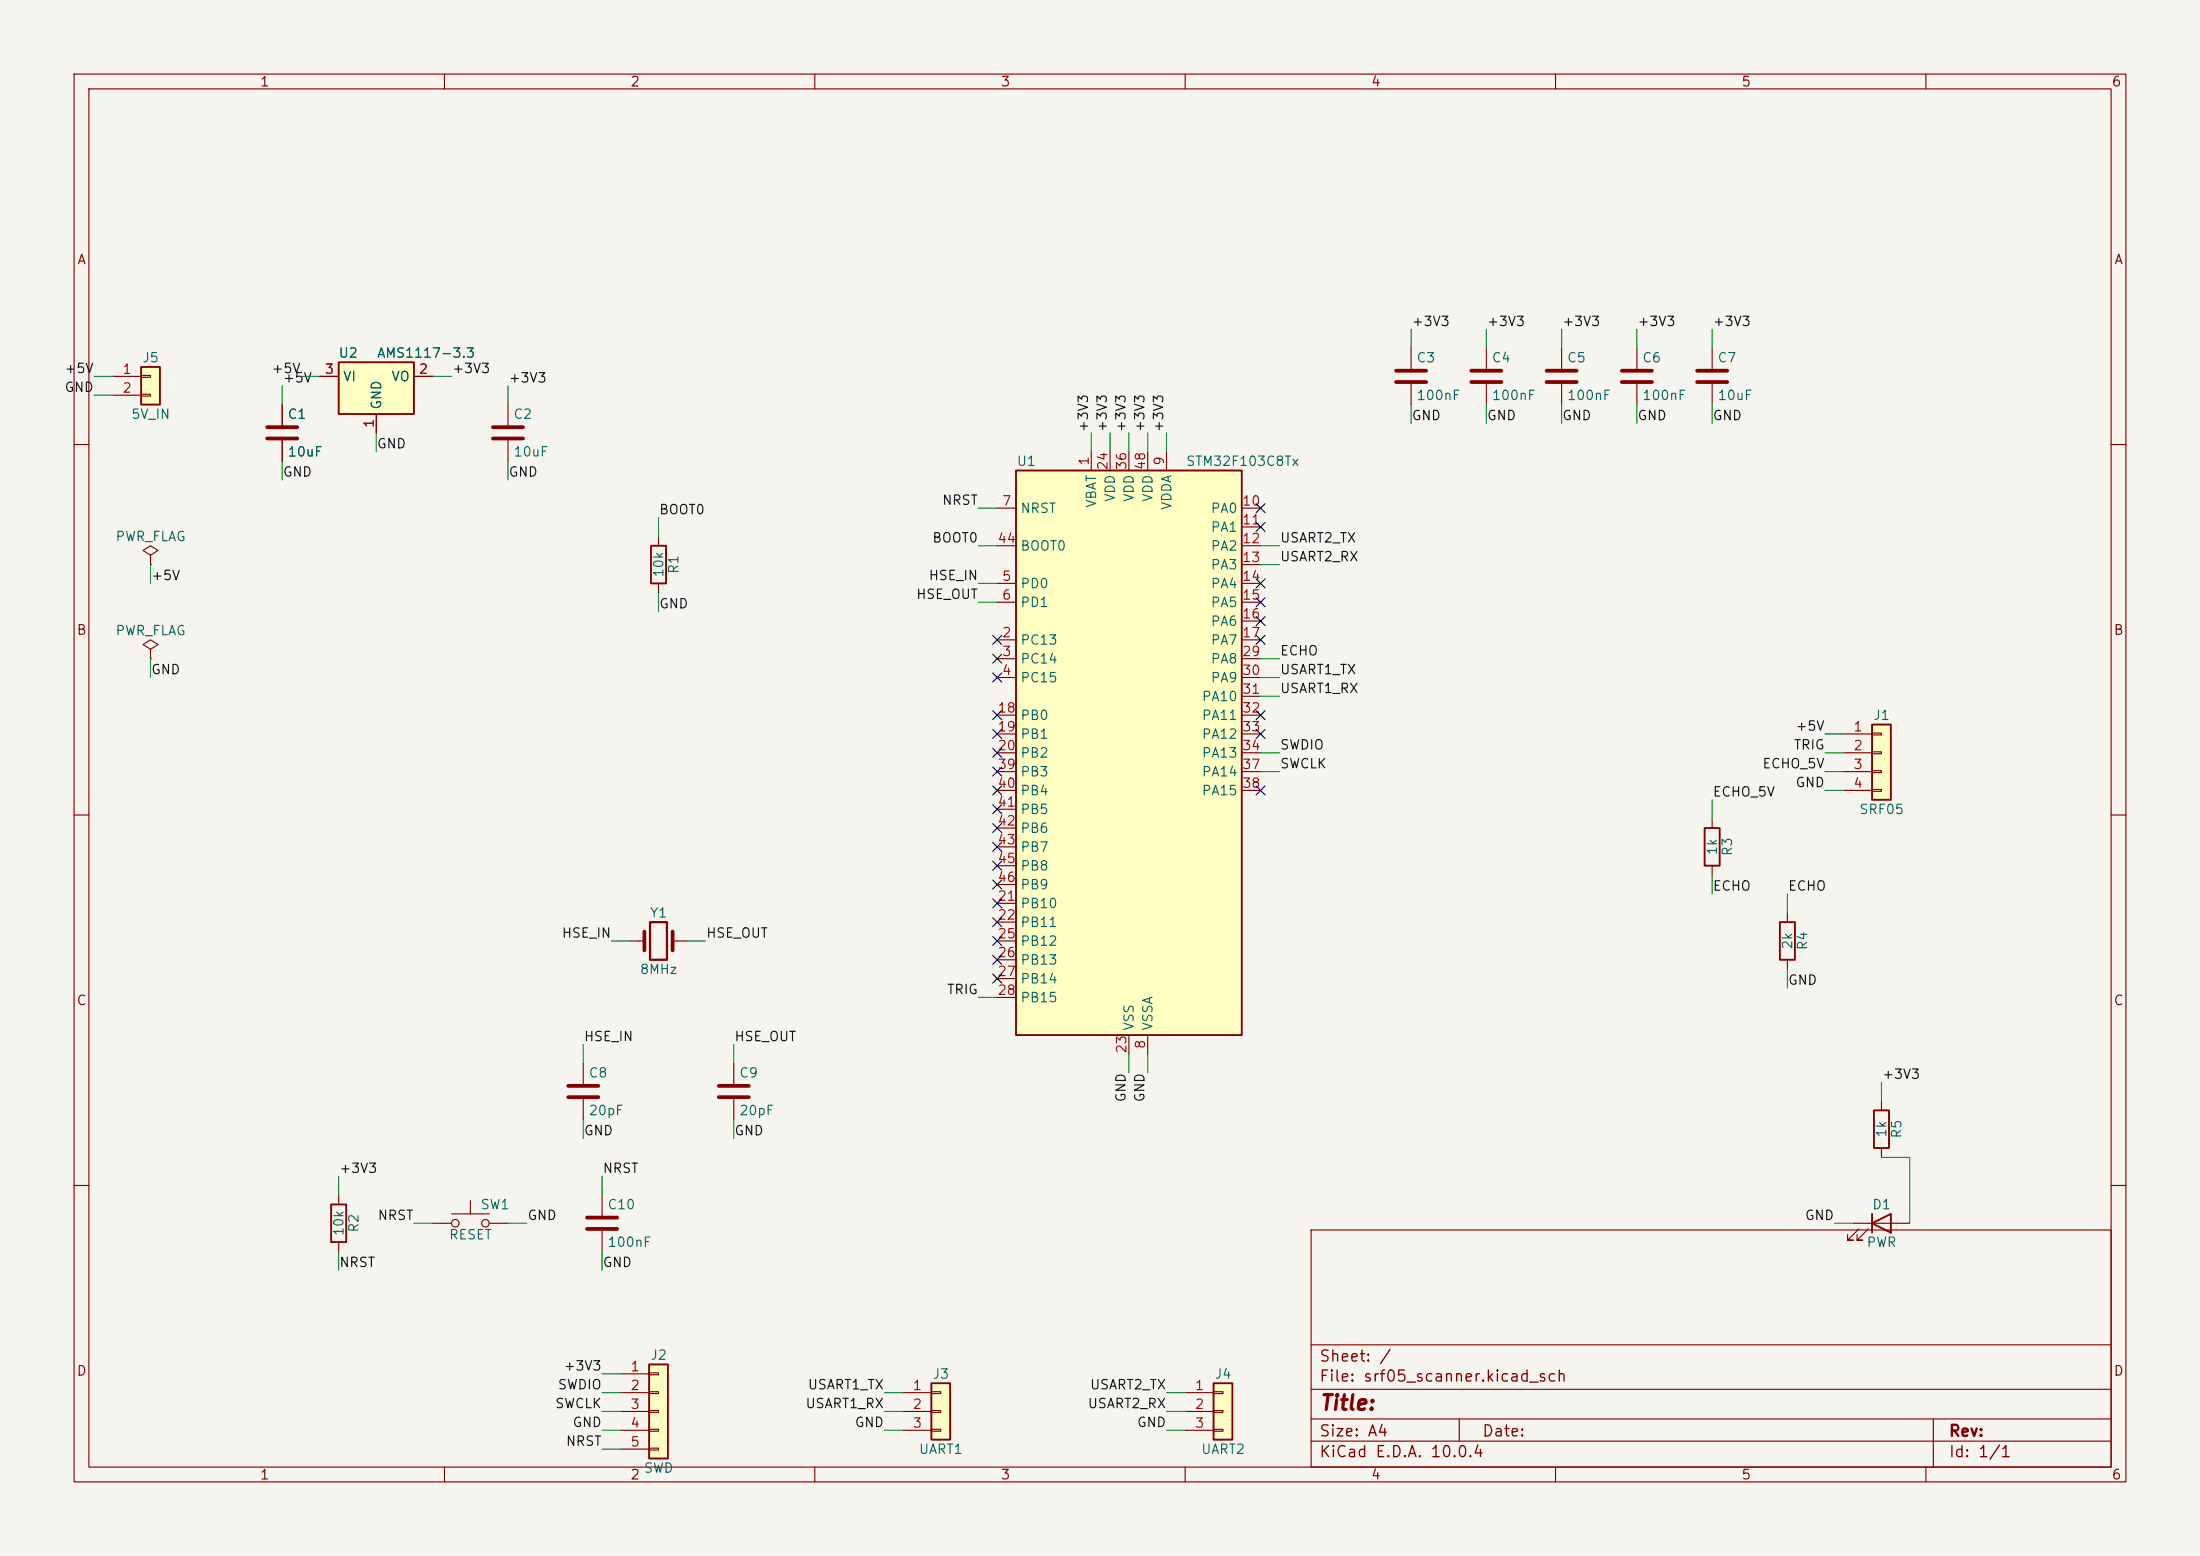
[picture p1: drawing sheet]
<svg xmlns="http://www.w3.org/2000/svg" width="297mm" height="210mm" viewBox="0 0 297 210" stroke-linecap="round" stroke-linejoin="round" font-family="sans-serif">
<path d="M0 0h297v210h-297z" fill="#f5f4ef" stroke="#f5f4ef" stroke-width=".14"/>
<g fill="none" stroke="#840000" stroke-width=".15">
<path d="M10 10h277v190h-277zM12 12h273v186h-273zM60 10v2M110 10v2M160 10v2M210 10v2M260 10v2M190.5 47v2.8M190.5 51.8v2.8M221 47v2.8M221 51.8v2.8M231.1 47v2.8"/>
<path d="M231.1 51.8v2.8M10 60h2M88.9 72.4v1.3M88.9 78.7v1.3M285 60h2M10 110h2M285 110h2M241.3 123.2v1.3M241.3 129.5v1.3M99.1 143.5v2.8M99.1 148.3v2.8M10 160h2"/>
<path d="M177 166h108v32h-108zM285 160h2M60 198v2M110 198v2M160 198v2M177 194.5h108M177 191.5h108M177 187.5h108M177 181.5h108M197 191.5v3M210 198v2M260 198v2"/>
<path d="M261 191.5v6.5"/>
</g>
<path d="M188.5 50h4M188.5 51.6h4M218.9 50h4.1M218.9 51.6h4.1M229.1 50h4.1M229.1 51.6h4.1M97 146.6h4.1M97 148.1h4.1" fill="none" stroke="#840000" stroke-width=".51"/>
<path d="M87.9 73.7h2v5h-2zM240.3 124.5h2v5h-2z" fill="none" stroke="#840000" stroke-width=".25"/>
<path d="M19 49.5h2.6v5.1h-2.6z" fill="#ffffc2"/>
<path d="M19 49.5h2.6v5.1h-2.6z" fill="none" stroke="#840000" stroke-width=".25"/>
<path d="M15.2 50.8h3.8M15.2 53.3h3.8M19 50.7h1.3v.2h-1.3zM19 53.2h1.3v.3h-1.3z" fill="none" stroke="#840000" stroke-width=".15"/>
<path d="M137.2 63.5h30.4v76.2h-30.4z" fill="#ffffc2"/>
<path d="M137.2 63.5h30.4v76.2h-30.4z" fill="none" stroke="#840000" stroke-width=".25"/>
<g fill="none" stroke="#840000" stroke-width=".15">
<path d="M200.7 47v2.8M200.7 51.8v2.8M134.6 78.7h2.6M134.6 68.6h2.6M134.6 73.7h2.6M147.3 61v2.5M149.9 61v2.5M152.4 61v2.5M154.9 61v2.5M157.5 61v2.5M167.6 78.7h2.6M167.6 68.6h2.6"/>
<path d="M167.6 71.1h2.6M167.6 73.7h2.6M167.6 76.2h2.6M134.6 86.4h2.6M134.6 88.9h2.6M134.6 91.4h2.6M134.6 81.3h2.6M134.6 96.5h2.6M134.6 99.1h2.6M167.6 86.4h2.6M167.6 88.9h2.6M167.6 91.4h2.6"/>
<path d="M167.6 81.3h2.6M167.6 83.8h2.6M167.6 96.5h2.6M167.6 99.1h2.6M167.6 94h2.6M134.6 101.6h2.6M134.6 104.1h2.6M134.6 106.7h2.6M134.6 109.2h2.6M134.6 111.8h2.6M134.6 114.3h2.6M134.6 116.8h2.6"/>
<path d="M134.6 119.4h2.6M167.6 101.6h2.6M167.6 104.1h2.6M167.6 106.7h2.6M134.6 121.9h2.6M134.6 124.5h2.6M134.6 127h2.6M134.6 129.5h2.6M134.6 132.1h2.6M134.6 134.6h2.6M152.4 139.7v2.5M154.9 139.7v2.5"/>
</g>
<path d="M198.6 50h4.1M198.6 51.6h4.1" fill="none" stroke="#840000" stroke-width=".51"/>
<path d="M45.7 48.9h10.2v7h-10.2z" fill="#ffffc2"/>
<path d="M45.7 48.9h10.2v7h-10.2zM44.7 162.6h2v5h-2z" fill="none" stroke="#840000" stroke-width=".25"/>
<g fill="none" stroke="#840000" stroke-width=".15">
<path d="M38.1 54.6v2.8M38.1 59.4v2.8M43.2 50.8h2.5M50.8 55.9v2.5M55.9 50.8h2.5M68.6 54.6v2.8M68.6 59.4v2.8M210.8 47v2.8M210.8 51.8v2.8M20.3 74.9l1-.6-1-.6-1 .6 1 .6v1.3M20.3 76.2h.1M20.3 87.6l1-.6-1-.6-1 .6 1 .6v1.3"/>
<path d="M20.3 88.9h.1M85.1 127h1.9M90.8 127h1.9M45.7 161.3v1.3M45.7 167.6v1.3M58.4 165.1h2.6M61 163.8h5M63.5 162.1v1.7M66 165.1h2.6"/>
<circle cx="61.5" cy="165.1" r=".51"/>
<circle cx="65.5" cy="165.1" r=".51"/>
</g>
<path d="M36.1 57.7h4M36.1 59.2h4M66.5 57.7h4.1M66.5 59.2h4.1M208.8 50h4.1M208.8 51.6h4.1M87 125.7v2.6M90.8 125.7v2.6" fill="none" stroke="#840000" stroke-width=".51"/>
<path d="M87.8 124.5h2.2v5h-2.2z" fill="none" stroke="#840000" stroke-width=".3"/>
<path d="M252.7 97.8h2.6v10.2h-2.6z" fill="#ffffc2"/>
<path d="M252.7 97.8h2.6v10.2h-2.6zM230.1 111.8h2.1v5h-2.1zM253 149.9h2v5h-2zM252.7 165.1l2.6-1.3v2.6zM252.7 163.8v2.6" fill="none" stroke="#840000" stroke-width=".25"/>
<g fill="none" stroke="#840000" stroke-width=".15">
<path d="M248.9 99.1h3.8M252.7 98.9h1.3v.3h-1.3zM231.1 110.5v1.3M231.1 116.8v1.3M248.9 101.6h3.8M248.9 104.1h3.8M248.9 106.7h3.8M252.7 101.5h1.3v.2h-1.3zM252.7 104h1.3v.3h-1.3zM252.7 106.6h1.3v.2h-1.3zM254 148.6v1.3M254 154.9v1.3"/>
<path d="M250.2 165.1h7.6M251 165.9l-1.6 1.5h.8h-.8v-.8M252.2 165.9l-1.5 1.5h.8h-.8v-.8"/>
</g>
<path d="M87.6 184.2h2.6v12.7h-2.6z" fill="#ffffc2"/>
<path d="M87.6 184.2h2.6v12.7h-2.6z" fill="none" stroke="#840000" stroke-width=".25"/>
<path d="M81.3 161.3v2.8M81.3 166.1v2.8M83.8 185.4h3.8M83.8 188h3.8M83.8 190.5h3.8M83.8 193h3.8M83.8 195.6h3.8M87.6 185.3h1.3v.2h-1.3zM87.6 187.8h1.3v.3h-1.3zM87.6 190.4h1.3v.2h-1.3zM87.6 192.9h1.3v.3h-1.3zM87.6 195.5h1.3v.2h-1.3z" fill="none" stroke="#840000" stroke-width=".15"/>
<path d="M79.2 164.3h4.1M79.2 165.9h4.1" fill="none" stroke="#840000" stroke-width=".51"/>
<path d="M125.7 186.7h2.6v7.6h-2.6z" fill="#ffffc2"/>
<path d="M125.7 186.7h2.6v7.6h-2.6z" fill="none" stroke="#840000" stroke-width=".25"/>
<path d="M121.9 188h3.8M121.9 190.5h3.8M121.9 193h3.8M125.7 187.8h1.3v.3h-1.3zM125.7 190.4h1.3v.2h-1.3zM125.7 192.9h1.3v.3h-1.3z" fill="none" stroke="#840000" stroke-width=".15"/>
<path d="M163.8 186.7h2.6v7.6h-2.6z" fill="#ffffc2"/>
<path d="M163.8 186.7h2.6v7.6h-2.6z" fill="none" stroke="#840000" stroke-width=".25"/>
<g fill="none" stroke="#840000" stroke-width=".15">
<path d="M38.1 54.6v2.8M38.1 59.4v2.8M43.2 50.8h2.5M50.8 55.9v2.5M55.9 50.8h2.5M78.7 143.5v2.8M78.7 148.3v2.8M160 188h3.8M160 190.5h3.8M160 193h3.8M163.8 187.8h1.3v.3h-1.3zM163.8 190.4h1.3v.2h-1.3z"/>
<path d="M163.8 192.9h1.3v.3h-1.3z"/>
</g>
<path d="M76.7 146.6h4.1M76.7 148.1h4.1" fill="none" stroke="#840000" stroke-width=".51"/>
<g fill="none" stroke="#009600" stroke-width=".15">
<path d="M12.7 50.8h2.5M12.7 53.3h2.5M38.1 52.1v2.5M40.6 50.8h2.6M50.8 58.4v2.6M58.4 50.8h2.6M68.6 52.1v2.5M147.3 58.4v2.6M149.9 58.4v2.6M152.4 58.4v2.6M154.9 58.4v2.6M157.5 58.4v2.6"/>
<path d="M190.5 44.5v2.5M190.5 54.6v2.6M200.7 44.5v2.5M200.7 54.6v2.6M210.8 44.5v2.5M210.8 54.6v2.6M221 44.5v2.5M221 54.6v2.6M231.1 44.5v2.5M231.1 54.6v2.6M20.3 76.2v2.5M38.1 62.2v2.6"/>
<path d="M68.6 62.2v2.6M88.9 69.9v2.5M132.1 78.7h2.5M132.1 73.7h2.5M132.1 68.6h2.5M170.2 73.7h2.5M170.2 76.2h2.5M20.3 88.9v2.5M88.9 80v2.6M132.1 81.3h2.5M170.2 88.9h2.5M170.2 91.4h2.5"/>
<path d="M170.2 94h2.5M246.4 99.1h2.5M170.2 101.6h2.5M170.2 104.1h2.5M231.1 108v2.5M231.1 118.1v2.6M246.4 101.6h2.5M246.4 104.1h2.5M246.4 106.7h2.5M82.5 127h2.6M92.7 127h2.5M132.1 134.6h2.5"/>
<path d="M241.3 120.7v2.5M241.3 130.8v2.6M45.7 158.8v2.5M78.7 141v2.5M78.7 151.1v2.6M81.3 158.8v2.5M99.1 141v2.5M99.1 151.1v2.6M152.4 142.2v2.6M154.9 142.2v2.6M254 146.1v2.5M254 156.2h3.8v8.9"/>
<path d="M45.7 168.9v2.6M55.9 165.1h2.5M68.6 165.1h2.5M81.3 168.9v2.6M247.6 165.1h2.6M81.3 193h2.5M81.3 195.6h2.5M81.3 185.4h2.5M81.3 188h2.5M81.3 190.5h2.5M119.4 193h2.5M119.4 188h2.5"/>
<path d="M119.4 190.5h2.5M157.5 193h2.5M157.5 188h2.5M157.5 190.5h2.5"/>
</g>
<g fill="none" stroke="#000084" stroke-width=".15">
<path d="M169.6 68l1.2 1.2M169.6 70.5l1.2 1.2M169.6 78.1l1.2 1.2M170.8 68l-1.2 1.2M170.8 70.5l-1.2 1.2M170.8 78.1l-1.2 1.2M134 88.3l1.2 1.2M134 85.8l1.2 1.2M134 98.5l1.2 1.2M134 95.9l1.2 1.2M134 90.8l1.2 1.2M135.2 88.3l-1.2 1.2"/>
<path d="M135.2 85.8l-1.2 1.2M135.2 98.5l-1.2 1.2M135.2 95.9l-1.2 1.2M135.2 90.8l-1.2 1.2M169.6 85.8l1.2 1.2M169.6 95.9l1.2 1.2M169.6 98.5l1.2 1.2M169.6 80.7l1.2 1.2M169.6 83.2l1.2 1.2M170.8 85.8l-1.2 1.2M170.8 83.2l-1.2 1.2M170.8 95.9l-1.2 1.2"/>
<path d="M170.8 98.5l-1.2 1.2M170.8 80.7l-1.2 1.2M134 113.7l1.2 1.2M134 116.2l1.2 1.2M134 103.5l1.2 1.2M134 101l1.2 1.2M134 118.8l1.2 1.2M134 108.6l1.2 1.2M134 111.2l1.2 1.2M134 106.1l1.2 1.2M135.2 113.7l-1.2 1.2M135.2 116.2l-1.2 1.2"/>
<path d="M135.2 103.5l-1.2 1.2M135.2 101l-1.2 1.2M135.2 118.8l-1.2 1.2M135.2 106.1l-1.2 1.2M135.2 108.6l-1.2 1.2M135.2 111.2l-1.2 1.2M169.6 106.1l1.2 1.2M170.8 106.1l-1.2 1.2M134 121.3l1.2 1.2M134 123.9l1.2 1.2M134 126.4l1.2 1.2M134 128.9l1.2 1.2"/>
<path d="M134 131.5l1.2 1.2M135.2 121.3l-1.2 1.2M135.2 123.9l-1.2 1.2M135.2 126.4l-1.2 1.2M135.2 128.9l-1.2 1.2M135.2 131.5l-1.2 1.2"/>
</g>
<text font-size="2" fill="#840000" x="178" y="190.8">Title:</text>
<g font-size="1.5" fill="#840000">
<text x="178" y="184.2">Sheet: /</text>
<text x="178" y="186.9">File: srf05_scanner.kicad_sch</text>
<text x="178" y="197.1">KiCad E.D.A. 10.0.4</text>
<text x="178" y="194.3">Size: A4</text>
<text x="200" y="194.3">Date:</text>
<text x="263" y="194.3">Rev:</text>
<text x="263" y="197.1">Id: 1/1</text>
</g>
<g font-size="1.3" fill="#840000">
<text x="35" y="12">1</text>
<text x="85" y="12">2</text>
<text x="135" y="12">3</text>
<text x="185" y="12">4</text>
<text x="235" y="12">5</text>
<text x="285" y="12">6</text>
<text x="10.3" y="36">A</text>
<text x="285.3" y="36">A</text>
<text x="10.3" y="86">B</text>
<text x="285.3" y="86">B</text>
<text x="10.3" y="136">C</text>
<text x="285.3" y="136">C</text>
<text x="10.3" y="186">D</text>
<text x="285.3" y="186">D</text>
<text x="35" y="200">1</text>
<text x="85" y="200">2</text>
<text x="135" y="200">3</text>
<text x="185" y="200">4</text>
<text x="235" y="200">5</text>
<text x="285" y="200">6</text>
</g>
<g font-size="1.3" fill="#0f0f0f">
<text x="190.5" y="44.3">+3V3</text>
<text x="200.7" y="44.3">+3V3</text>
<text x="210.8" y="44.3">+3V3</text>
<text x="221" y="44.3">+3V3</text>
<text x="231.1" y="44.3">+3V3</text>
<text x="8.6" y="53.2">GND</text>
<text x="8.6" y="50.7">+5V</text>
<text x="36.6" y="50.7">+5V</text>
<text x="61" y="50.7">+3V3</text>
<text x="68.6" y="51.9">+3V3</text>
<text x="147.2" y="58.4" transform="rotate(-90 147.2 58.4)">+3V3</text>
<text x="149.7" y="58.4" transform="rotate(-90 149.7 58.4)">+3V3</text>
<text x="152.3" y="58.4" transform="rotate(-90 152.3 58.4)">+3V3</text>
<text x="154.8" y="58.4" transform="rotate(-90 154.8 58.4)">+3V3</text>
<text x="157.4" y="58.4" transform="rotate(-90 157.4 58.4)">+3V3</text>
<text x="190.5" y="57">GND</text>
<text x="200.7" y="57">GND</text>
<text x="210.8" y="57">GND</text>
<text x="221" y="57">GND</text>
<text x="231.1" y="57">GND</text>
<text x="38.1" y="64.6">GND</text>
<text x="50.8" y="60.8">GND</text>
<text x="68.6" y="64.6">GND</text>
<text x="88.9" y="69.7">BOOT0</text>
<text x="127.1" y="68.5">NRST</text>
<text x="125.8" y="73.5">BOOT0</text>
<text x="172.7" y="73.5">USART2_TX</text>
<text x="172.7" y="76.1">USART2_RX</text>
<text x="20.3" y="78.6">+5V</text>
<text x="88.9" y="82.4">GND</text>
<text x="123.6" y="81.2">HSE_OUT</text>
<text x="125.3" y="78.6">HSE_IN</text>
<text x="172.7" y="88.8">ECHO</text>
<text x="20.3" y="91.3">GND</text>
<text x="172.7" y="91.3">USART1_TX</text>
<text x="172.7" y="93.9">USART1_RX</text>
<text x="172.7" y="101.5">SWDIO</text>
<text x="242.1" y="101.5">TRIG</text>
<text x="242.3" y="98.9">+5V</text>
<text x="172.7" y="104">SWCLK</text>
<text x="231.1" y="107.8">ECHO_5V</text>
<text x="237.8" y="104">ECHO_5V</text>
<text x="242.3" y="106.6">GND</text>
<text x="231.1" y="120.5">ECHO</text>
<text x="241.3" y="120.5">ECHO</text>
<text x="75.8" y="126.9">HSE_IN</text>
<text x="95.2" y="126.9">HSE_OUT</text>
<text x="127.8" y="134.5">TRIG</text>
<text x="241.3" y="133.2">GND</text>
<text x="78.7" y="140.8">HSE_IN</text>
<text x="99.1" y="140.8">HSE_OUT</text>
<text x="152.3" y="148.9" transform="rotate(-90 152.3 148.9)">GND</text>
<text x="154.8" y="148.9" transform="rotate(-90 154.8 148.9)">GND</text>
<text x="254" y="145.9">+3V3</text>
<text x="78.7" y="153.5">GND</text>
<text x="99.1" y="153.5">GND</text>
<text x="45.7" y="158.6">+3V3</text>
<text x="81.3" y="158.6">NRST</text>
<text x="50.9" y="165">NRST</text>
<text x="71.1" y="165">GND</text>
<text x="243.6" y="165">GND</text>
<text x="45.7" y="171.3">NRST</text>
<text x="81.3" y="171.3">GND</text>
<text x="76" y="185.3">+3V3</text>
<text x="74.8" y="190.4">SWCLK</text>
<text x="75.2" y="187.8">SWDIO</text>
<text x="108.7" y="190.4">USART1_RX</text>
<text x="109" y="187.8">USART1_TX</text>
<text x="146.8" y="190.4">USART2_RX</text>
<text x="147.1" y="187.8">USART2_TX</text>
<text x="76.3" y="195.5">NRST</text>
<text x="77.2" y="192.9">GND</text>
<text x="115.3" y="192.9">GND</text>
<text x="153.4" y="192.9">GND</text>
</g>
<g font-size="1.3" fill="#a90000">
<text x="16.4" y="50.8">1</text>
<text x="16.4" y="53.3">2</text>
<text x="43.7" y="50.8">3</text>
<text x="56.4" y="50.8">2</text>
<text x="50.8" y="57.9" transform="rotate(-90 50.8 57.9)">1</text>
<text x="147.3" y="62.9" transform="rotate(-90 147.3 62.9)">1</text>
<text x="149.8" y="63.5" transform="rotate(-90 149.8 63.5)">24</text>
<text x="152.4" y="63.5" transform="rotate(-90 152.4 63.5)">36</text>
<text x="154.9" y="63.5" transform="rotate(-90 154.9 63.5)">48</text>
<text x="157.5" y="62.9" transform="rotate(-90 157.5 62.9)">9</text>
<text x="135.2" y="68.6">7</text>
<text x="167.6" y="68.6">10</text>
<text x="167.6" y="71.1">11</text>
<text x="134.6" y="73.6">44</text>
<text x="167.6" y="73.6">12</text>
<text x="167.6" y="76.2">13</text>
<text x="135.2" y="78.7">5</text>
<text x="135.2" y="81.3">6</text>
<text x="167.6" y="78.7">14</text>
<text x="167.6" y="81.3">15</text>
<text x="167.6" y="83.8">16</text>
<text x="135.2" y="86.3">2</text>
<text x="135.2" y="88.9">3</text>
<text x="167.6" y="86.3">17</text>
<text x="167.6" y="88.9">29</text>
<text x="135.2" y="91.4">4</text>
<text x="167.6" y="91.4">30</text>
<text x="167.6" y="94">31</text>
<text x="134.6" y="96.5">18</text>
<text x="134.6" y="99">19</text>
<text x="134.6" y="101.6">20</text>
<text x="167.6" y="96.5">32</text>
<text x="167.6" y="99">33</text>
<text x="167.6" y="101.6">34</text>
<text x="250.1" y="99">1</text>
<text x="250.1" y="101.6">2</text>
<text x="134.6" y="104.1">39</text>
<text x="134.6" y="106.7">40</text>
<text x="167.6" y="104.1">37</text>
<text x="167.6" y="106.7">38</text>
<text x="250.1" y="104.1">3</text>
<text x="250.1" y="106.7">4</text>
<text x="134.6" y="109.2">41</text>
<text x="134.6" y="111.7">42</text>
<text x="134.6" y="114.3">43</text>
<text x="134.6" y="116.8">45</text>
<text x="134.6" y="119.4">46</text>
<text x="134.6" y="121.9">21</text>
<text x="134.6" y="124.4">22</text>
<text x="134.6" y="127">25</text>
<text x="134.6" y="129.5">26</text>
<text x="134.6" y="132.1">27</text>
<text x="134.6" y="134.6">28</text>
<text x="152.4" y="142.3" transform="rotate(-90 152.4 142.3)">23</text>
<text x="154.9" y="141.7" transform="rotate(-90 154.9 141.7)">8</text>
<text x="85" y="185.4">1</text>
<text x="85" y="187.9">2</text>
<text x="85" y="190.5">3</text>
<text x="123.1" y="187.9">1</text>
<text x="123.1" y="190.5">2</text>
<text x="161.2" y="187.9">1</text>
<text x="161.2" y="190.5">2</text>
<text x="85" y="193">4</text>
<text x="85" y="195.6">5</text>
<text x="123.1" y="193">3</text>
<text x="161.2" y="193">3</text>
</g>
<g font-size="1.3" fill="#006464">
<text x="19.1" y="49.2">J5</text>
<text x="45.6" y="48.6">U2</text>
<text x="46.2" y="51.8">VI</text>
<text x="50.8" y="48.6">AMS1117-3.3</text>
<text x="52.7" y="51.8">VO</text>
<text x="191.1" y="49.2">C3</text>
<text x="201.3" y="49.2">C4</text>
<text x="211.5" y="49.2">C5</text>
<text x="221.6" y="49.2">C6</text>
<text x="231.8" y="49.2">C7</text>
<text x="17.6" y="56.9">5V_IN</text>
<text x="38.7" y="56.9">C1</text>
<text x="51.8" y="55.4" transform="rotate(-90 51.8 55.4)">GND</text>
<text x="69.2" y="56.9">C2</text>
<text x="191.1" y="54.3">100nF</text>
<text x="201.3" y="54.3">100nF</text>
<text x="211.5" y="54.3">100nF</text>
<text x="221.6" y="54.3">100nF</text>
<text x="231.8" y="54.3">10uF</text>
<text x="38.7" y="61.9">10uF</text>
<text x="69.2" y="61.9">10uF</text>
<text x="137.2" y="63.2">U1</text>
<text x="160" y="63.2">STM32F103C8Tx</text>
<text x="137.7" y="69.6">NRST</text>
<text x="148.3" y="68.6" transform="rotate(-90 148.3 68.6)">VBAT</text>
<text x="150.8" y="67.8" transform="rotate(-90 150.8 67.8)">VDD</text>
<text x="153.4" y="67.8" transform="rotate(-90 153.4 67.8)">VDD</text>
<text x="155.9" y="67.8" transform="rotate(-90 155.9 67.8)">VDD</text>
<text x="158.5" y="68.9" transform="rotate(-90 158.5 68.9)">VDDA</text>
<text x="163.4" y="69.6">PA0</text>
<text x="15.5" y="73.4">PWR_FLAG</text>
<text x="91.9" y="77.5" transform="rotate(-90 91.9 77.5)">R1</text>
<text x="137.7" y="74.6">BOOT0</text>
<text x="163.4" y="72.1">PA1</text>
<text x="163.4" y="74.6">PA2</text>
<text x="163.4" y="77.2">PA3</text>
<text x="89.9" y="78" transform="rotate(-90 89.9 78)">10k</text>
<text x="137.7" y="79.7">PD0</text>
<text x="137.7" y="82.3">PD1</text>
<text x="163.4" y="79.7">PA4</text>
<text x="163.4" y="82.3">PA5</text>
<text x="15.5" y="86.1">PWR_FLAG</text>
<text x="137.7" y="87.3">PC13</text>
<text x="137.7" y="89.9">PC14</text>
<text x="163.4" y="84.8">PA6</text>
<text x="163.4" y="87.3">PA7</text>
<text x="163.4" y="89.9">PA8</text>
<text x="137.7" y="92.4">PC15</text>
<text x="162.2" y="95">PA10</text>
<text x="163.4" y="92.4">PA9</text>
<text x="137.7" y="97.5">PB0</text>
<text x="137.7" y="100">PB1</text>
<text x="162.2" y="97.5">PA11</text>
<text x="162.2" y="100">PA12</text>
<text x="252.8" y="97.5">J1</text>
<text x="137.7" y="102.6">PB2</text>
<text x="137.7" y="105.1">PB3</text>
<text x="137.7" y="107.7">PB4</text>
<text x="162.2" y="102.6">PA13</text>
<text x="162.2" y="105.1">PA14</text>
<text x="162.2" y="107.7">PA15</text>
<text x="137.7" y="110.2">PB5</text>
<text x="137.7" y="112.7">PB6</text>
<text x="250.9" y="110.2">SRF05</text>
<text x="137.7" y="115.3">PB7</text>
<text x="137.7" y="117.8">PB8</text>
<text x="232.1" y="115.5" transform="rotate(-90 232.1 115.5)">1k</text>
<text x="234.1" y="115.6" transform="rotate(-90 234.1 115.6)">R3</text>
<text x="87.6" y="124.2">Y1</text>
<text x="137.7" y="122.9">PB10</text>
<text x="137.7" y="125.4">PB11</text>
<text x="137.7" y="120.4">PB9</text>
<text x="86.3" y="131.8">8MHz</text>
<text x="137.7" y="128">PB12</text>
<text x="137.7" y="130.5">PB13</text>
<text x="242.3" y="128.2" transform="rotate(-90 242.3 128.2)">2k</text>
<text x="244.3" y="128.3" transform="rotate(-90 244.3 128.3)">R4</text>
<text x="137.7" y="133.1">PB14</text>
<text x="137.7" y="135.6">PB15</text>
<text x="153.4" y="139.2" transform="rotate(-90 153.4 139.2)">VSS</text>
<text x="155.9" y="139.2" transform="rotate(-90 155.9 139.2)">VSSA</text>
<text x="79.4" y="145.8">C8</text>
<text x="99.7" y="145.8">C9</text>
<text x="79.4" y="150.8">20pF</text>
<text x="99.7" y="150.8">20pF</text>
<text x="255" y="153.6" transform="rotate(-90 255 153.6)">1k</text>
<text x="257" y="153.7" transform="rotate(-90 257 153.7)">R5</text>
<text x="46.7" y="166.9" transform="rotate(-90 46.7 166.9)">10k</text>
<text x="48.7" y="166.4" transform="rotate(-90 48.7 166.4)">R2</text>
<text x="60.5" y="167.6">RESET</text>
<text x="64.8" y="163.5">SW1</text>
<text x="81.9" y="163.5">C10</text>
<text x="252.7" y="163.5">D1</text>
<text x="81.9" y="168.6">100nF</text>
<text x="251.9" y="168.6">PWR</text>
<text x="87.7" y="183.9">J2</text>
<text x="125.8" y="186.4">J3</text>
<text x="163.9" y="186.4">J4</text>
<text x="124" y="196.6">UART1</text>
<text x="162.1" y="196.6">UART2</text>
<text x="86.8" y="199.1">SWD</text>
</g>
</svg>
